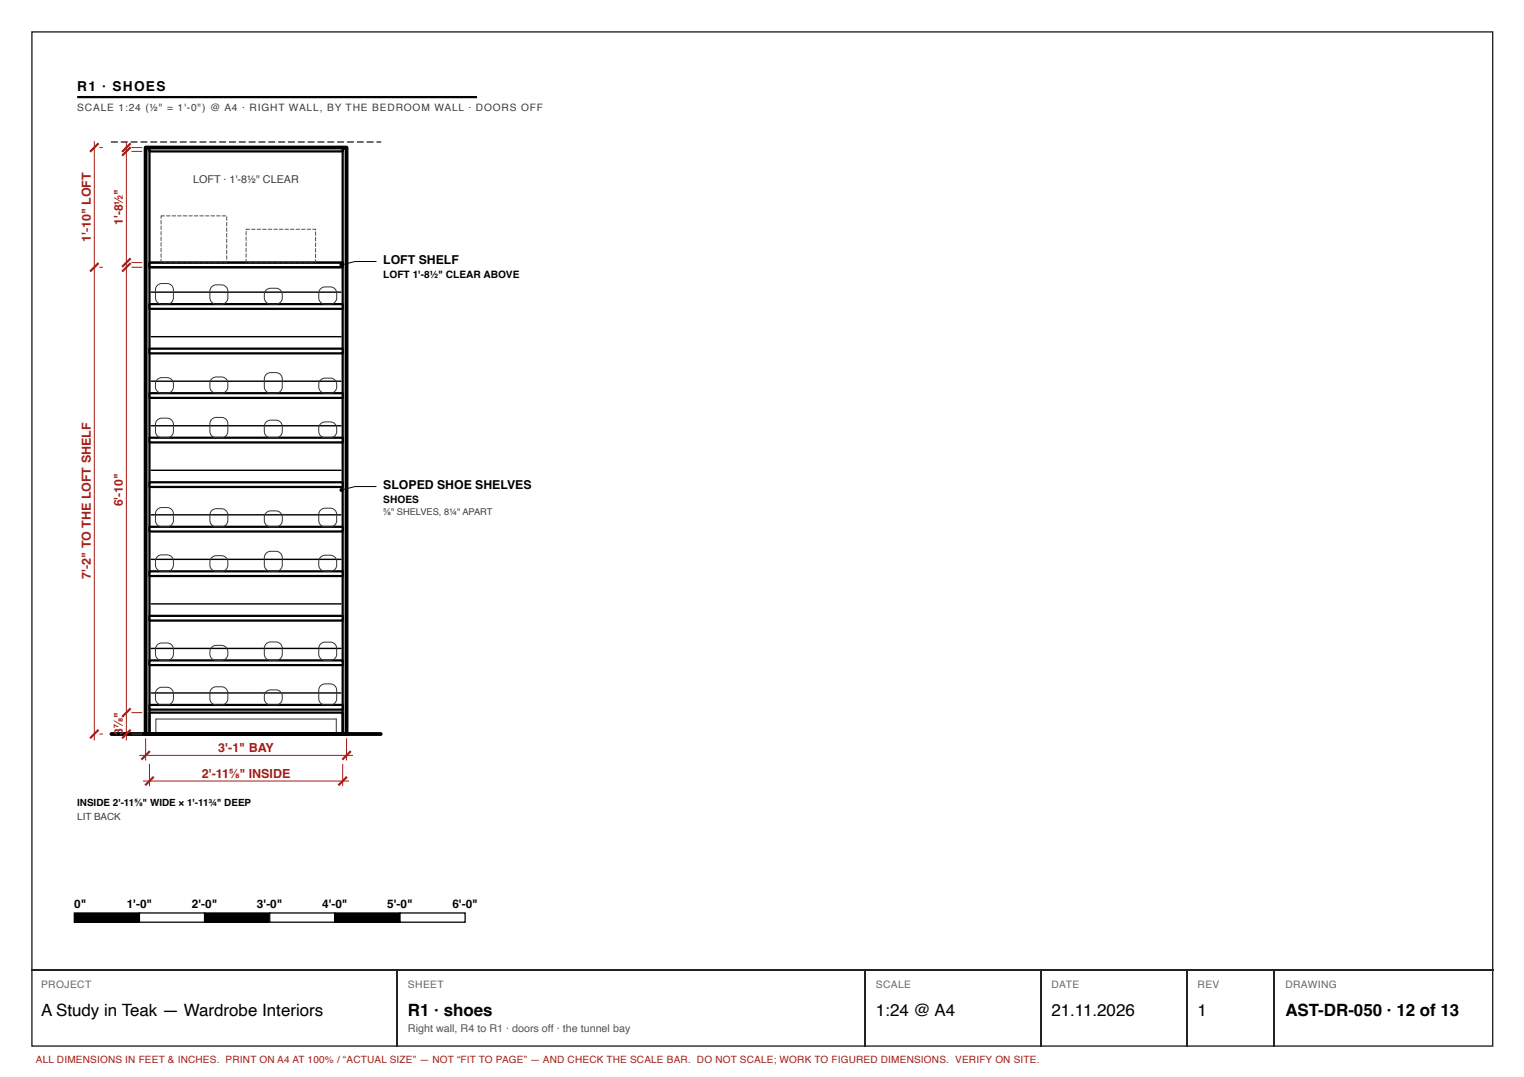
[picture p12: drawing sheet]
<svg xmlns="http://www.w3.org/2000/svg" width="297mm" height="210mm" viewBox="0 0 297 210" stroke-linecap="round" stroke-linejoin="round" font-family="sans-serif">
<path d="M6.2 6.2h284.7v197.7h-284.7z" fill="none" stroke="#222" stroke-width=".26"/>
<path d="M15 18.9h78" fill="none" stroke="#000" stroke-width=".44"/>
<path d="M21.6 27.6h1.3l.1 .1-.1 .1h-1.2zM23.6 27.6h1.2l.1 .1-.1 .1h-1.2zM25.5 27.6h1.2l.1 .1-.1 .1h-1.2zM27.4 27.6h1.2l.1 .1-.1 .1h-1.1zM29.3 27.6h1.2l.2 .1-.2 .1h-1.1zM31.2 27.6h1.3l.1 .1-.1 .1h-1.2zM33.1 27.6h1.3l.1 .1-.1 .1h-1.2zM35.1 27.6h1.2l.1 .1-.1 .1h-1.2zM37 27.6h1.2l.1 .1-.1 .1h-1.2zM38.9 27.6h1.2l.1 .1-.1 .1h-1.1zM40.8 27.6h1.2l.2 .1-.2 .1h-1.1zM42.7 27.6h1.3l.1 .1-.1 .1h-1.2zM44.6 27.6h1.3l.1 .1-.1 .1h-1.2zM46.6 27.6h1.2l.1 .1-.1 .1h-1.2zM48.5 27.6h1.2l.1 .1-.1 .1h-1.2zM50.4 27.6h1.2l.1 .1-.1 .1h-1.1zM52.3 27.6h1.2l.2 .1-.2 .1h-1.1zM54.2 27.6h1.3l.1 .1-.1 .1h-1.2zM56.1 27.6h1.3l.1 .1-.1 .1h-1.2zM58.1 27.6h1.2l.1 .1-.1 .1h-1.2zM60 27.6h1.2l.1 .1-.1 .1h-1.2zM61.9 27.6h1.2l.1 .1-.1 .1h-1.1zM63.8 27.6h1.2l.2 .1-.2 .1h-1.1zM65.7 27.6h1.3l.1 .1-.1 .1h-1.2zM67.6 27.6h1.3l.1 .1-.1 .1h-1.2zM69.6 27.6h1.2l.1 .1-.1 .1h-1.2zM71.5 27.6h1.2l.1 .1-.1 .1h-1.2zM73.4 27.6h.8l.1 .1-.8 .1z" fill="#000"/>
<path d="M21.7 143h52.5" fill="none" stroke="#000" stroke-width=".75"/>
<path d="M28.4 28.8h.7v114.2h-.7z" fill="#fff"/>
<path d="M28.4 28.8h.7v114.2h-.7z" fill="none" stroke="#000" stroke-width=".44"/>
<path d="M66.8 28.8h.7v114.2h-.7z" fill="#fff"/>
<path d="M66.8 28.8h.7v114.2h-.7z" fill="none" stroke="#000" stroke-width=".44"/>
<path d="M29.1 28.8h37.7v.7h-37.7z" fill="#fff"/>
<path d="M29.1 28.8h37.7v.7h-37.7zM29.1 138.9h37.7v4.1h-37.7z" fill="none" stroke="#000" stroke-width=".44"/>
<path d="M30.4 143v-2.9h35.1v2.9" fill="none" stroke="#333" stroke-width=".19"/>
<path d="M28.4 28.8h39.1v114.2h-39.1z" fill="none" stroke="#000" stroke-width=".75"/>
<path d="M29.1 137.4h37.7v.9h-37.7z" fill="#fff"/>
<path d="M29.1 137.4h37.7v.9h-37.7z" fill="none" stroke="#000" stroke-width=".44"/>
<path d="M29.5 135h37" fill="none" stroke="#000" stroke-width=".27"/>
<path d="M30.7 134.3l.7-.4h1.1a1.25 1.25 0 0 1 1.3 1.3v.9a1.25 1.25 0 0 1-1.3 1.3h-1a1.25 1.25 0 0 1-1.2-1.3v-1.2zM41.3 134.2l.7-.3 1.2-.1a1.25 1.25 0 0 1 1.2 1.3v1a1.25 1.25 0 0 1-1.2 1.3h-1a1.25 1.25 0 0 1-1.3-1.3v-1.2zM51.9 134.8l.7-.3 1.2-.1a1.42 1.42 0 0 1 1.2 2.1 1.25 1.25 0 0 1-1.2 .9h-1a1.42 1.42 0 0 1-1.2-2zM62.5 133.6l.7-.3h1.2a1.25 1.25 0 0 1 1.2 1.2v1.6a1.25 1.25 0 0 1-1.2 1.3h-1a1.25 1.25 0 0 1-1.3-1.3v-1.7z" fill="none" stroke="#333" stroke-width=".19"/>
<path d="M29.1 128.7h37.7v.9h-37.7z" fill="#fff"/>
<path d="M29.1 128.7h37.7v.9h-37.7z" fill="none" stroke="#000" stroke-width=".44"/>
<path d="M29.5 126.4h37" fill="none" stroke="#000" stroke-width=".27"/>
<path d="M30.7 125.7l.7-.4h1.1a1.25 1.25 0 0 1 1.3 1.3v.8a1.25 1.25 0 0 1-1.3 1.3h-1a1.25 1.25 0 0 1-1.2-1.3v-1.2zM41.3 126.1l.7-.3h1.2a1.45 1.45 0 0 1 1.1 2.1 1.25 1.25 0 0 1-1.1 .8h-1a1.45 1.45 0 0 1-1.2-2.2zM51.9 125.5l.7-.4h1.2a1.25 1.25 0 0 1 1.2 1.3v1a1.25 1.25 0 0 1-1.2 1.3h-1a1.25 1.25 0 0 1-1.3-1.3v-1.2zM62.5 125.5l.7-.3 1.2-.1a1.25 1.25 0 0 1 1.2 1.3v1a1.25 1.25 0 0 1-1.2 1.3h-1a1.25 1.25 0 0 1-1.3-1.3v-1.2z" fill="none" stroke="#333" stroke-width=".19"/>
<path d="M29.1 120h37.7v.9h-37.7z" fill="#fff"/>
<path d="M29.1 120h37.7v.9h-37.7z" fill="none" stroke="#000" stroke-width=".44"/>
<path d="M29.5 117.7h37" fill="none" stroke="#000" stroke-width=".27"/>
<path d="M29.1 111.3h37.7v1h-37.7z" fill="#fff"/>
<path d="M29.1 111.3h37.7v1h-37.7z" fill="none" stroke="#000" stroke-width=".44"/>
<path d="M29.5 109h37" fill="none" stroke="#000" stroke-width=".27"/>
<path d="M30.7 108.5l.7-.4h1.1a1.25 1.25 0 0 1 1.3 1.3v.7a1.25 1.25 0 0 1-1.3 1.2h-1a1.25 1.25 0 0 1-1.2-1.2v-1zM41.3 108.7l.7-.4h1.2a1.25 1.25 0 0 1 1.2 1.2v.6a1.25 1.25 0 0 1-1.2 1.2h-1a1.25 1.25 0 0 1-1.3-1.2v-.9zM51.9 107.8l.7-.3 1.2-.1a1.25 1.25 0 0 1 1.2 1.3v1.4a1.25 1.25 0 0 1-1.2 1.2h-1a1.25 1.25 0 0 1-1.3-1.2v-1.6zM62.5 108.6l.7-.4h1.2a1.25 1.25 0 0 1 1.2 1.3v.6a1.25 1.25 0 0 1-1.2 1.2h-1a1.25 1.25 0 0 1-1.3-1.2l.1-1z" fill="none" stroke="#333" stroke-width=".19"/>
<path d="M29.1 102.7h37.7v.9h-37.7z" fill="#fff"/>
<path d="M29.1 102.7h37.7v.9h-37.7z" fill="none" stroke="#000" stroke-width=".44"/>
<path d="M29.5 100.3h37" fill="none" stroke="#000" stroke-width=".27"/>
<path d="M30.7 99.3l.7-.4h1.1a1.25 1.25 0 0 1 1.3 1.3v1.2a1.25 1.25 0 0 1-1.3 1.3h-1a1.25 1.25 0 0 1-1.2-1.3v-1.4zM41.3 99.5l.7-.4h1.2a1.25 1.25 0 0 1 1.2 1.3v1a1.25 1.25 0 0 1-1.2 1.3h-1a1.25 1.25 0 0 1-1.3-1.3v-1.2zM51.9 99.9l.7-.3h1.2a1.25 1.25 0 0 1 1.2 1.2v.6a1.25 1.25 0 0 1-1.2 1.3h-1a1.25 1.25 0 0 1-1.3-1.3l.1-.9zM62.5 99.4l.7-.4h1.2a1.25 1.25 0 0 1 1.2 1.3v1.1a1.25 1.25 0 0 1-1.2 1.3h-1a1.25 1.25 0 0 1-1.3-1.3v-1.3z" fill="none" stroke="#333" stroke-width=".19"/>
<path d="M29.1 94h37.7v.9h-37.7z" fill="#fff"/>
<path d="M29.1 94h37.7v.9h-37.7z" fill="none" stroke="#000" stroke-width=".44"/>
<path d="M29.5 91.7h37" fill="none" stroke="#000" stroke-width=".27"/>
<path d="M29.1 85.3h37.7v.9h-37.7z" fill="#fff"/>
<path d="M29.1 85.3h37.7v.9h-37.7z" fill="none" stroke="#000" stroke-width=".44"/>
<path d="M29.5 83h37" fill="none" stroke="#000" stroke-width=".27"/>
<path d="M30.7 81.9l.7-.4h1.1a1.25 1.25 0 0 1 1.3 1.2v1.4a1.25 1.25 0 0 1-1.3 1.2h-1a1.25 1.25 0 0 1-1.2-1.2v-1.5zM41.3 81.7l.7-.3h1.2a1.25 1.25 0 0 1 1.2 1.2v1.5a1.25 1.25 0 0 1-1.2 1.2h-1a1.25 1.25 0 0 1-1.3-1.2v-1.7zM51.9 82.2l.7-.3h1.2a1.25 1.25 0 0 1 1.2 1.2v1a1.25 1.25 0 0 1-1.2 1.2h-1a1.25 1.25 0 0 1-1.3-1.2l.1-1.3zM62.5 82.6l.7-.4h1.2a1.25 1.25 0 0 1 1.2 1.3v.6a1.25 1.25 0 0 1-1.2 1.2h-1a1.25 1.25 0 0 1-1.3-1.2l.1-.9z" fill="none" stroke="#333" stroke-width=".19"/>
<path d="M29.1 76.6h37.7v.9h-37.7z" fill="#fff"/>
<path d="M29.1 76.6h37.7v.9h-37.7z" fill="none" stroke="#000" stroke-width=".44"/>
<path d="M29.5 74.3h37" fill="none" stroke="#000" stroke-width=".27"/>
<path d="M30.7 74l.7-.4h1.1a1.25 1.25 0 0 1 1.3 1.2v.6a1.25 1.25 0 0 1-1.3 1.2h-1a1.25 1.25 0 0 1-1.2-1.2v-.9zM41.3 73.8l.7-.3h1.2a1.25 1.25 0 0 1 1.2 1.2v.7a1.25 1.25 0 0 1-1.2 1.2h-1a1.25 1.25 0 0 1-1.3-1.2v-1zM51.9 73l.7-.4h1.2a1.25 1.25 0 0 1 1.2 1.3v1.5a1.25 1.25 0 0 1-1.2 1.2h-1a1.25 1.25 0 0 1-1.3-1.2v-1.7zM62.5 74.1l.7-.4h1.2a1.39 1.39 0 0 1 1.2 1.8 1.25 1.25 0 0 1-1.2 1.1h-1a1.39 1.39 0 0 1-1.3-1.8z" fill="none" stroke="#333" stroke-width=".19"/>
<path d="M29.1 67.9h37.7v1h-37.7z" fill="#fff"/>
<path d="M29.1 67.9h37.7v1h-37.7z" fill="none" stroke="#000" stroke-width=".44"/>
<path d="M29.5 65.6h37" fill="none" stroke="#000" stroke-width=".27"/>
<path d="M29.1 59.3h37.7v.9h-37.7z" fill="#fff"/>
<path d="M29.1 59.3h37.7v.9h-37.7z" fill="none" stroke="#000" stroke-width=".44"/>
<path d="M29.5 56.9h37" fill="none" stroke="#000" stroke-width=".27"/>
<path d="M30.7 55.6l.7-.3h1.1a1.25 1.25 0 0 1 1.3 1.2v1.5a1.25 1.25 0 0 1-1.3 1.3h-1a1.25 1.25 0 0 1-1.2-1.3v-1.7zM41.3 55.9l.7-.4h1.2a1.25 1.25 0 0 1 1.2 1.3v1.2a1.25 1.25 0 0 1-1.2 1.3h-1a1.25 1.25 0 0 1-1.3-1.3v-1.4zM51.9 56.5l.7-.3h1.2a1.25 1.25 0 0 1 1.2 1.2v.6a1.25 1.25 0 0 1-1.2 1.3h-1a1.25 1.25 0 0 1-1.3-1.3l.1-.9zM62.5 56.3l.7-.4h1.2a1.25 1.25 0 0 1 1.2 1.3v.8a1.25 1.25 0 0 1-1.2 1.3h-1a1.25 1.25 0 0 1-1.3-1.3l.1-1.2z" fill="none" stroke="#333" stroke-width=".19"/>
<path d="M29.1 51.2h37.7v.9h-37.7z" fill="#fff"/>
<path d="M29.1 51.2h37.7v.9h-37.7z" fill="none" stroke="#000" stroke-width=".5"/>
<g fill="#333">
<path d="M32.4 42l.8 .1-.7 .1zM33.5 42l.8 .1-.7 .1zM34.6 42l.8 .1-.8 .1zM35.7 42l.8 .1-.8 .1zM36.7 42l.9 .1-.8 .1zM37.8 42l.8 .1-.7 .1zM38.9 42l.8 .1-.7 .1zM40 42l.8 .1-.7 .1zM41.1 42l.8 .1-.8 .1zM42.2 42l.8 .1-.8 .1zM43.2 42l.9 .1-.8 .1zM44.1 42.2l.2 .1-.1 .7zM44.1 43.3l.2 .1-.1 .7zM44.1 44.4h.2l-.1 .8zM44.1 45.5h.2l-.1 .8zM44.1 46.5l.2 .1-.1 .8zM44.1 47.6l.2 .1-.1 .7zM44.1 48.7l.2 .1-.1 .7zM44.1 49.8l.2 .1-.1 .7zM43.7 51.1l.5 .1-.1-.3h.2v.3l-.5 .1zM42.6 51.1l.8 .1-.7 .1zM41.5 51.1l.8 .1-.7 .1zM40.4 51.1l.9 .1-.8 .1zM39.4 51.1l.8 .1-.8 .1zM38.3 51.1l.8 .1-.8 .1zM37.2 51.1l.8 .1-.7 .1zM36.1 51.1l.8 .1-.7 .1zM35 51.1l.8 .1-.7 .1zM33.9 51.1l.9 .1-.8 .1zM32.9 51.1l.8 .1-.8 .1zM31.8 51.1l.8 .1-.8 .1zM31.3 50.5h.2l-.1 .8-.1-.1zM31.3 49.4l.2 .1-.1 .7zM31.3 48.3l.2 .1-.1 .7zM31.3 47.2l.2 .1-.1 .7zM31.3 46.1l.2 .1-.1 .8zM31.3 45.1h.2l-.1 .8zM31.3 44h.2l-.1 .8zM31.3 42.9l.2 .1-.1 .7zM31.3 42l.8 .1h-.7v.5z"/>
<path d="M49 44.6l.8 .1-.8 .1zM50.1 44.6l.8 .1-.8 .1zM51.1 44.6l.9 .1-.8 .1zM52.2 44.6l.8 .1-.7 .1zM53.3 44.6l.8 .1-.7 .1zM54.4 44.6l.8 .1-.7 .1zM55.5 44.6l.8 .1-.8 .1zM56.6 44.6l.8 .1-.8 .1zM57.6 44.6l.9 .1-.8 .1zM58.7 44.6l.8 .1-.7 .1zM59.8 44.6l.8 .1-.7 .1zM60.9 44.6h.6l.1 .2h-.1v-.1l-.5 .1zM61.5 45.1l.1 .1-.1 .7zM61.5 46.2l.1 .1-.1 .7zM61.5 47.3l.1 .1-.1 .7zM61.5 48.4h.1l-.1 .8zM61.5 49.5h.1l-.1 .8zM61.5 50.6h.1l-.1 .7-.2-.1h.2zM60.3 51.1l.8 .1-.8 .1zM59.2 51.1l.8 .1-.8 .1zM58.1 51.1l.8 .1-.7 .1zM57 51.1l.8 .1-.7 .1zM55.9 51.1l.8 .1-.7 .1zM54.8 51.1l.9 .1-.8 .1zM53.8 51.1l.8 .1-.8 .1zM52.7 51.1l.8 .1-.8 .1zM51.6 51.1l.8 .1-.7 .1zM50.5 51.1l.8 .1-.7 .1zM49.4 51.1l.8 .1-.7 .1zM48.3 51.1l.9 .1-.8 .1zM47.9 50.5h.1v.8l-.1-.1zM47.9 49.4l.1 .1v.7zM47.9 48.3l.1 .1v.7zM47.9 47.2l.1 .1v.7zM47.9 46.1l.1 .1v.8zM47.9 45.1h.1v.8zM47.9 44.6l.8 .1h-.7v.1z"/>
</g>
<g fill="none" stroke="#a51d17" stroke-width=".19">
<path d="M18.4 27.5v116.8M19.4 28.8h.6M24.6 27.5v116.8M25.6 28.8h2.1M25.6 29.5h2.1M19.4 52.1h.6M25.6 51.2h2.1M25.6 52.1h2.1M25.6 138.9h2.1M19.4 143h.6M25.6 143h2.1M27.1 147.2h41.7"/>
<path d="M27.9 152.2h40.1M28.4 143.9v4.3M29.1 148.9v4.3M66.8 148.9v4.3M67.5 143.9v4.3"/>
</g>
<g fill="none" stroke="#a51d17" stroke-width=".42">
<path d="M19.2 27.9l-1.7 1.7M25.5 27.9l-1.7 1.7M25.5 28.7l-1.7 1.6M19.2 51.3l-1.7 1.6M25.5 50.3l-1.7 1.7M25.5 51.3l-1.7 1.6M25.5 138l-1.7 1.7M19.2 142.2l-1.7 1.7M25.5 142.2l-1.7 1.7M29.2 146.4l-1.7 1.6M30 151.4l-1.7 1.6M67.6 151.4l-1.6 1.6"/>
<path d="M68.4 146.4l-1.7 1.6"/>
</g>
<path d="M73.4 51h-4.2l-2.7 .6M73.4 94.8h-4.2l-2.7 .7" fill="none" stroke="#000" stroke-width=".19"/>
<g fill="#000">
<path d="M14.5 177.9h12.7v1.8h-12.7z"/>
<circle cx="66.5" cy="51.6" r=".38"/>
<circle cx="66.5" cy="95.5" r=".38"/>
</g>
<path d="M14.5 177.9h12.7v1.8h-12.7z" fill="none" stroke="#000" stroke-width=".25"/>
<path d="M27.2 177.9h12.7v1.8h-12.7z" fill="#fff"/>
<path d="M27.2 177.9h12.7v1.8h-12.7zM39.9 177.9h12.7v1.8h-12.7z" fill="none" stroke="#000" stroke-width=".25"/>
<path d="M39.9 177.9h12.7v1.8h-12.7z" fill="#000"/>
<path d="M52.6 177.9h12.7v1.8h-12.7z" fill="#fff"/>
<path d="M52.6 177.9h12.7v1.8h-12.7zM65.3 177.9h12.7v1.8h-12.7z" fill="none" stroke="#000" stroke-width=".25"/>
<path d="M65.3 177.9h12.7v1.8h-12.7z" fill="#000"/>
<path d="M78 177.9h12.6v1.8h-12.6z" fill="#fff"/>
<path d="M78 177.9h12.6v1.8h-12.6z" fill="none" stroke="#000" stroke-width=".25"/>
<path d="M6.1 189h284.9M77.4 189.2v14.8M168.7 189.2v14.8M202.8 189.2v14.8M231.4 189.2v14.8M248.3 189.2v14.8" fill="none" stroke="#222" stroke-width=".26"/>
<g font-size="3.3">
<text x="8" y="197.9">A Study in Teak — Wardrobe Interiors</text>
<text x="79.5" y="197.9">R1 · shoes</text>
<text x="170.7" y="197.9">1:24 @ A4</text>
<text x="204.9" y="197.9">21.11.2026</text>
<text x="233.4" y="197.9">1</text>
<text x="250.5" y="197.9">AST-DR-050 · 12 of 13</text>
</g>
<text font-size="2.7" x="15" y="17.7">R1 · SHOES</text>
<g font-size="2.4" fill="#a51d17">
<text x="17.7" y="47.2" transform="rotate(-90 17.7 47.2)">1'-10&quot; LOFT</text>
<text x="24" y="43.9" transform="rotate(-90 24 43.9)">1'-8½&quot;</text>
<text x="24" y="98.7" transform="rotate(-90 24 98.7)">6'-10&quot;</text>
<text x="17.7" y="112.8" transform="rotate(-90 17.7 112.8)">7'-2&quot; TO THE LOFT SHELF</text>
<text x="24" y="143.2" transform="rotate(-90 24 143.2)">3⅞&quot;</text>
<text x="42.5" y="146.5">3'-1&quot; BAY</text>
<text x="39.3" y="151.5">2'-11⅝&quot; INSIDE</text>
</g>
<g font-size="2.4">
<text x="74.7" y="51.5">LOFT SHELF</text>
<text x="74.7" y="95.4">SLOPED SHOE SHELVES</text>
</g>
<g font-size="2.3">
<text x="14.5" y="176.9">0&quot;</text>
<text x="24.7" y="176.9">1'-0&quot;</text>
<text x="37.4" y="176.9">2'-0&quot;</text>
<text x="50.1" y="176.9">3'-0&quot;</text>
<text x="62.8" y="176.9">4'-0&quot;</text>
<text x="75.5" y="176.9">5'-0&quot;</text>
<text x="88.2" y="176.9">6'-0&quot;</text>
</g>
<text font-size="2.1" fill="#3d3d3d" x="37.7" y="35.7">LOFT · 1'-8½&quot; CLEAR</text>
<text font-size="2.1" fill="#555" x="79.5" y="201.1">Right wall, R4 to R1 · doors off · the tunnel bay</text>
<text font-size="2" fill="#3d3d3d" x="15" y="21.7">SCALE 1:24 (½&quot; = 1'-0&quot;) @ A4 · RIGHT WALL, BY THE BEDROOM WALL · DOORS OFF</text>
<g font-size="2">
<text x="74.7" y="54.2">LOFT 1'-8½&quot; CLEAR ABOVE</text>
<text x="74.7" y="98">SHOES</text>
</g>
<g font-size="2" fill="#666">
<text x="8" y="192.6">PROJECT</text>
<text x="79.5" y="192.6">SHEET</text>
<text x="170.7" y="192.6">SCALE</text>
<text x="204.9" y="192.6">DATE</text>
<text x="233.4" y="192.6">REV</text>
<text x="250.5" y="192.6">DRAWING</text>
</g>
<text font-size="1.9" x="15" y="157">INSIDE 2'-11⅝&quot; WIDE × 1'-11¾&quot; DEEP</text>
<text font-size="1.9" fill="#3d3d3d" x="15" y="159.9">LIT BACK</text>
<text font-size="1.9" fill="#a51d17" x="7" y="207.2">ALL DIMENSIONS IN FEET &amp; INCHES. PRINT ON A4 AT 100% / “ACTUAL SIZE” — NOT “FIT TO PAGE” — AND CHECK THE SCALE BAR. DO NOT SCALE; WORK TO FIGURED DIMENSIONS. VERIFY ON SITE.</text>
<text font-size="1.8" fill="#3d3d3d" x="74.7" y="100.3">⅜&quot; SHELVES, 8¼&quot; APART</text>
</svg>
